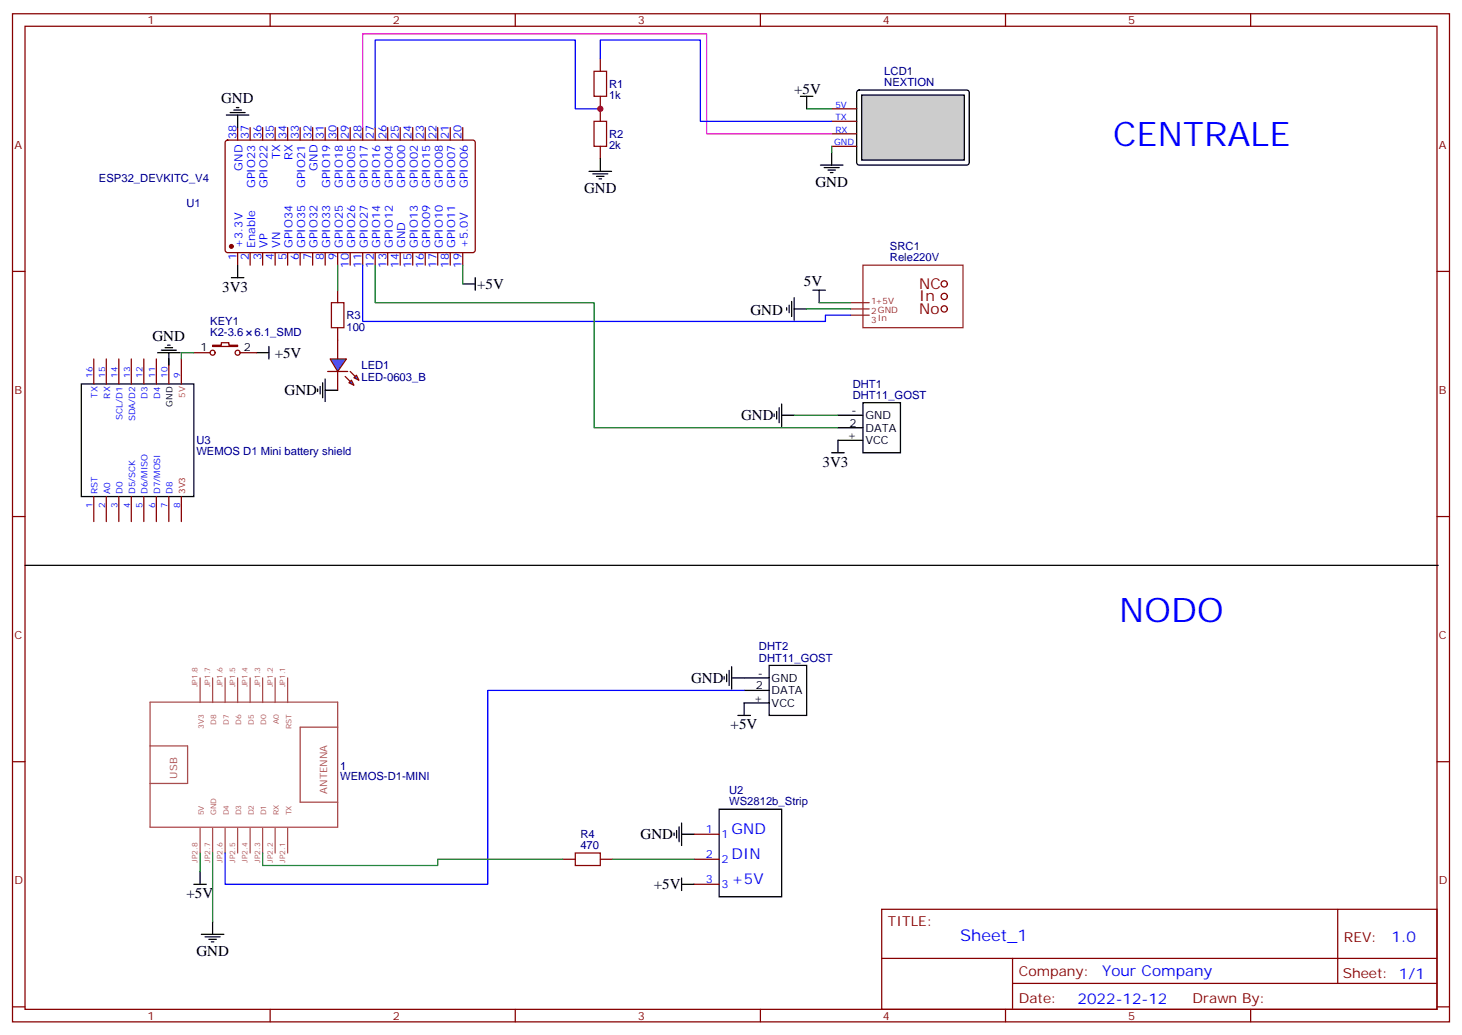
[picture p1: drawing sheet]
<svg xmlns="http://www.w3.org/2000/svg" width="412mm" height="292mm" viewBox="0 0 412 292" stroke-linecap="round" stroke-linejoin="round" font-family="sans-serif">
<g fill="none" stroke="#870000" stroke-width=".35">
<path d="M3.5 3.9h405.4v284.3h-405.4zM7.1 7.4h398.2v277.3h-398.2zM76.2 3.9v3.5M145.3 3.9v3.5M214.5 3.9v3.5M283.6 3.9v3.5M352.8 3.9v3.5M63.7 39.7l.5-.2 69.4 .1 .5 .6-.1 30.6-.7 .5-69.4-.1-.4-.6v-30.4zM67 36v3.5M70.6 36v3.5M74.1 36v3.5M77.6 36v3.5"/>
<path d="M81.1 36v3.5M84.7 36v3.5M88.2 36v3.5M91.7 36v3.5M95.2 36v3.5M98.8 36v3.5M102.3 36v3.5M105.8 36v3.5M109.4 36v3.5M112.9 36v3.5M116.4 36v3.5M119.9 36v3.5"/>
<path d="M123.5 36v3.5M127 36v3.5M130.5 36v3.5M3.5 76.6h3.6M67 71.3v3.5M70.6 71.3v3.5M74.1 71.3v3.5M77.6 71.3v3.5M81.1 71.3v3.5M84.7 71.3v3.5M88.2 71.3v3.5M91.7 71.3v3.5"/>
<path d="M95.2 71.3v3.5M98.8 71.3v3.5M102.3 71.3v3.5M105.8 71.3v3.5M109.4 71.3v3.5M112.9 71.3v3.5M116.4 71.3v3.5M119.9 71.3v3.5M123.5 71.3v3.5M127 71.3v3.5M130.5 71.3v3.5M405.3 76.6h3.6"/>
<path d="M3.5 145.7h3.6M405.3 145.7h3.6M3.5 214.8h3.6M405.3 214.8h3.6M248.7 256.5h156.6v28.2h-156.6zM377.3 256.5v20.9M248.7 270.3h156.5M285.6 277.4h119.6M285.6 270.3v14.1M3.5 284h3.6M76.2 284.7v3.5M145.3 284.7v3.5"/>
<path d="M214.5 284.7v3.5M283.6 284.7v3.5M352.8 284.7v3.5M405.3 284h3.6"/>
</g>
<circle cx="65.3" cy="69.5" r=".53" fill="#870000" stroke="#870000" stroke-width=".35"/>
<path d="M241.9 25.6l.5-.2 30.6 .1 .4 .6-.1 20-.6 .5-30.6-.1-.4-.6v-19.8z" fill="#fff" stroke="#000" stroke-width=".35"/>
<path d="M243.1 26.8h28.9v18.4h-28.9z" fill="#ccc" stroke="#000" stroke-width=".35"/>
<g fill="none" stroke="#870000" stroke-width=".35">
<path d="M169.3 16.6v3.5M169.3 27.2v7M234.6 30.7h7.1M234.6 34.2h7.1M234.6 37.7h7.1M169.3 41.3v3.5M234.6 41.3h7.1M26.5 101.2v7.1M30 101.2v7.1M33.5 101.2v7.1M37 101.2v7.1M40.6 101.2v7.1"/>
<path d="M44.1 101.2v7.1M47.6 101.2v7.1M51.2 101.2v7.1M26.5 140.1v7M30 140.1v7M33.5 140.1v7M37 140.1v7M40.6 140.1v7M44.1 140.1v7M47.6 140.1v7M51.2 140.1v7"/>
<circle cx="266.3" cy="80.1" r=".88"/>
<circle cx="266.3" cy="87.1" r=".88"/>
<circle cx="266.3" cy="83.6" r=".88"/>
</g>
<path d="M243.4 74.8h28.2v17.6h-28.2zM239.9 87.1h5.3M239.9 88.9h5.3M239.9 85.4h5.3" fill="none" stroke="#8c2424" stroke-width=".35"/>
<g fill="none" stroke="#000" stroke-width=".35">
<path d="M63.9 32.5h6.3M64.9 31.8h4.2M66 31h2.1M66.7 30.3h.7M67 32.5v3.5M225.8 27.2h3.5M227.5 27.2v3.5M166.2 48.3h6.3M167.2 49h4.2M168.3 49.7h2.1M169 50.4h.7M169.3 44.8v3.5"/>
<path d="M231.4 46.6h6.4M232.5 47.3h4.2M233.5 48h2.2M234.2 48.7h.7M234.6 43v3.6M65.3 78.3h3.5M67 74.8v3.5M44.4 99.5h6.4M45.5 98.8h4.2M46.6 98.1h2.1M47.3 97.4h.7M47.6 99.5v3.5"/>
<path d="M72.3 99.5h3.5M75.8 97.7v3.5M221.9 86.8v.7M222.6 86.1v2.1M223.3 85v4.3M224 87.1h3.5M224 84v6.3M229.3 81.8h3.5M231.1 81.8v3.6M22.9 108.3h31.8v31.8h-31.8zM218.4 116.8v.7M219.1 116.1v2.1"/>
<path d="M219.8 115v4.2M220.5 117.1h3.5M220.5 113.9v6.4M236.4 117.1h7M243.4 113.6h10.6v14.1h-10.6zM234.6 127.7h3.5M236.4 120.6h7M243.4 124.2h-7v3.5"/>
</g>
<path d="M227.5 30.7h7.1M234.6 41.3v1.7M227.5 87.1h12.4M231.1 85.4h8.8M224 117.1h12.4" fill="none" stroke="#008700" stroke-width=".35"/>
<path d="M102.3 36v-26.5h97v28.2h35.3" fill="none" stroke="#f0f" stroke-width=".35"/>
<path d="M167.6 20.1h3.5v7.1h-3.5zM167.6 34.2h3.5v7.1h-3.5z" fill="none" stroke="#a10000" stroke-width=".35"/>
<path d="M169.3 16.6v-5.3h28.3v22.9h37M169.3 30.7h-7v-19.4h-56.5v24.7M102.3 74.8v15.9h130.5v-1.8h7.1" fill="none" stroke="#00f" stroke-width=".35"/>
<path d="M93.1 101.2h4.6l-2.5 3.6z" fill="#09f" stroke="#870000" stroke-width=".35"/>
<path d="M92.4 104.8h5.7z" fill="#f00" stroke="#870000" stroke-width=".35"/>
<g fill="#870000" stroke="#870000" stroke-width=".35">
<path d="M98.8 104.8l1.4 1.4z"/>
<path d="M97.4 106.2l1.4 1.4z"/>
</g>
<g fill="#09f" stroke="#870000" stroke-width=".35">
<path d="M100.5 105.8l.7 1.4-1.4-.7z"/>
<path d="M98.4 107.9l.7-.7 .7 1.5z"/>
</g>
<g fill="none" stroke="#870000" stroke-width=".35">
<path d="M54.7 99.5h4.6M60 97.4h2.4v-.7h2.2v.7h2.4v.3h-7zM67.7 99.5h4.6M95.2 81.8v3.6M95.2 92.4v8.8M95.2 104.8v5.3M195.8 235.3h7M158.7 242.4h3.6M169.3 242.4h3.6M195.8 242.4h7M195.8 249.4h7"/>
<circle cx="60" cy="99.5" r=".71"/>
<circle cx="67" cy="99.5" r=".71"/>
</g>
<g fill="none" stroke="#000" stroke-width=".35">
<path d="M134.1 78.3v3.5M130.5 80.1h3.6M89.6 109.7v.7M90.3 109v2.1M91 107.9v4.3M91.7 110.1h3.5M91.7 106.9v6.3M7.1 159.5h398.6M204.3 190.9v.7M205 190.1v2.2M205.7 189.1v4.2M206.4 191.2h10.6"/>
<path d="M206.4 188v6.4M209.9 194.7h7.1M217 187.7h10.5v14.1h-10.5zM217 198.3h-7.1v3.5M208.1 201.8h3.6M190.1 234.9v.8M190.9 234.2v2.2M191.6 233.2v4.2M192.3 235.3h3.5M192.3 232.1v6.4M202.8 228.2h17.7v24.7h-17.7zM54.7 249.4h3.5"/>
<path d="M56.4 245.9v3.5M60 260v3.5M192.3 249.4h3.5M192.3 247.6v3.6M56.8 263.5h6.3M57.9 264.2h4.2M58.9 264.9h2.1M59.6 265.6h.7"/>
</g>
<path d="M93.5 85.4h3.5v7h-3.5zM162.3 240.6h7v3.5h-7z" fill="none" stroke="#a10000" stroke-width=".35"/>
<path d="M95.2 74.8v7M105.8 74.8v10.6h61.8v35.2h68.8M130.5 74.8v5.3M54.7 99.5h-3.5v1.7M56.4 240.6v5.3M60 240.6v19.4M74.1 240.6v3.5h49.4v-1.7h35.2M172.9 242.4h22.9" fill="none" stroke="#008700" stroke-width=".35"/>
<g fill="none" stroke="#a64a4a" stroke-width=".35">
<path d="M42.3 198h52.9v35.3h-52.9zM56.4 191.2v6.9M60 191.2v6.9M63.5 191.2v6.9M67 191.2v6.9M70.6 191.2v6.9M74.1 191.2v6.9M77.6 191.2v6.9M81.1 191.2v6.9M42.3 210.4h10.6v10.6h-10.6M95.2 205.1h-10.5v21.2h10.5M56.4 233.7v6.9"/>
<path d="M60 233.7v6.9M63.5 233.7v6.9M67 233.7v6.9M70.6 233.7v6.9M74.1 233.7v6.9M77.6 233.7v6.9M81.1 233.7v6.9"/>
</g>
<path d="M209.9 194.7h-72.3v54.7h-74.1v-8.8" fill="none" stroke="#00f" stroke-width=".35"/>
<circle cx="169.3" cy="30.7" r=".88" fill="#c00"/>
<g font-size="9.5" fill="#00f">
<text x="314" y="41.3">CENTRALE</text>
<text x="315.7" y="175.3">NODO</text>
</g>
<text font-size="4.6" fill="#00f" x="270.8" y="265.5">Sheet_1</text>
<g font-size="4.2">
<text x="62.4" y="29.1">GND</text>
<text x="224" y="26.5">+5V</text>
<text x="230" y="52.6">GND</text>
<text x="164.8" y="54.4">GND</text>
<text x="62.7" y="82.3">3V3</text>
<text x="134.6" y="81.5">+5V</text>
<text x="226.7" y="80.7">5V</text>
<text x="211.7" y="88.9">GND</text>
<text x="43" y="96.1">GND</text>
<text x="77.5" y="100.9">+5V</text>
<text x="80.3" y="111.4">GND</text>
<text x="209" y="118.5">GND</text>
<text x="232" y="131.7">3V3</text>
<text x="194.9" y="192.6">GND</text>
<text x="206.1" y="205.7">+5V</text>
<text x="180.7" y="236.7">GND</text>
<text x="184.4" y="250.8">+5V</text>
<text x="52.6" y="253.3">+5V</text>
<text x="55.4" y="269.5">GND</text>
</g>
<g font-size="4.2" fill="#800">
<text x="259.3" y="81.5">NC</text>
<text x="259.3" y="85">In</text>
<text x="259.3" y="88.5">No</text>
</g>
<g font-size="4.2" fill="#00f">
<text x="206.4" y="235.3">GND</text>
<text x="206.4" y="242.4">DIN</text>
<text x="206.4" y="249.4">+5V</text>
<text x="392.5" y="265.7">1.0</text>
<text x="310.9" y="275.3">Your Company</text>
<text x="304" y="283.1">2022-12-12</text>
</g>
<g font-size="3.9" fill="#800">
<text x="250.5" y="261.1">TITLE:</text>
<text x="379.1" y="265.7">REV:</text>
<text x="287.4" y="275.3">Company:</text>
<text x="378.7" y="275.9">Sheet: 1/1</text>
<text x="287.4" y="282.9">Date:</text>
<text x="336.4" y="283">Drawn By:</text>
</g>
<g font-size="3.2" fill="#800">
<text x="41.6" y="6.9">1</text>
<text x="110.8" y="6.9">2</text>
<text x="179.9" y="6.9">3</text>
<text x="249.1" y="6.9">4</text>
<text x="318.2" y="6.9">5</text>
<text x="4.1" y="42">A</text>
<text x="405.9" y="42">A</text>
<text x="4.1" y="111.1">B</text>
<text x="405.9" y="111.1">B</text>
<text x="4.1" y="180.3">C</text>
<text x="405.9" y="180.3">C</text>
<text x="4.1" y="249.4">D</text>
<text x="405.9" y="249.4">D</text>
<text x="41.6" y="287.7">1</text>
<text x="110.8" y="287.7">2</text>
<text x="179.9" y="287.7">3</text>
<text x="249.1" y="287.7">4</text>
<text x="318.2" y="287.7">5</text>
</g>
<g font-size="3.2" fill="#000080">
<text x="249.4" y="21.2">LCD1</text>
<text x="171.8" y="28">1k</text>
<text x="171.8" y="24.8">R1</text>
<text x="249.4" y="24.3">NEXTION</text>
<text x="171.8" y="38.9">R2</text>
<text x="171.8" y="42.1">2k</text>
<text x="27.9" y="51.2">ESP32_DEVKITC_V4</text>
<text x="52.6" y="58.3">U1</text>
<text x="251" y="70.6">SRC1</text>
<text x="251" y="73.7">Rele220V</text>
<text x="59.3" y="94.9">K2-3.6</text>
<text x="59.3" y="91.7">KEY1</text>
<text x="71.8" y="94.9">6.1_SMD</text>
<text x="97.7" y="93.3">100</text>
<text x="97.7" y="90">R3</text>
<text x="102" y="107.4">LED-0603_B</text>
<text x="102" y="104.1">LED1</text>
<text x="240.5" y="112.5">DHT11_GOST</text>
<text x="240.5" y="109.4">DHT1</text>
<text x="55.4" y="125.2">U3</text>
<text x="55.4" y="128.4">WEMOS D1 Mini battery shield</text>
<text x="214.1" y="183.4">DHT2</text>
<text x="214.1" y="186.6">DHT11_GOST</text>
<text x="96" y="220">WEMOS-D1-MINI</text>
<text x="96" y="217.1">1</text>
<text x="205.7" y="227.2">WS2812b_Strip</text>
<text x="205.7" y="224">U2</text>
<text x="163.7" y="239.5">470</text>
<text x="163.7" y="236.4">R4</text>
</g>
<g font-size="3.2" fill="#00f">
<text x="66.7" y="39.3" transform="rotate(-90 66.7 39.3)">38</text>
<text x="70.2" y="39.3" transform="rotate(-90 70.2 39.3)">37</text>
<text x="73.7" y="39.3" transform="rotate(-90 73.7 39.3)">36</text>
<text x="77.3" y="39.3" transform="rotate(-90 77.3 39.3)">35</text>
<text x="80.8" y="39.3" transform="rotate(-90 80.8 39.3)">34</text>
<text x="84.3" y="39.3" transform="rotate(-90 84.3 39.3)">33</text>
<text x="87.8" y="39.3" transform="rotate(-90 87.8 39.3)">32</text>
<text x="91.4" y="39.3" transform="rotate(-90 91.4 39.3)">31</text>
<text x="94.9" y="39.3" transform="rotate(-90 94.9 39.3)">30</text>
<text x="98.4" y="39.3" transform="rotate(-90 98.4 39.3)">29</text>
<text x="102" y="39.3" transform="rotate(-90 102 39.3)">28</text>
<text x="105.5" y="39.3" transform="rotate(-90 105.5 39.3)">27</text>
<text x="109" y="39.3" transform="rotate(-90 109 39.3)">26</text>
<text x="112.5" y="39.3" transform="rotate(-90 112.5 39.3)">25</text>
<text x="116.1" y="39.3" transform="rotate(-90 116.1 39.3)">24</text>
<text x="119.6" y="39.3" transform="rotate(-90 119.6 39.3)">23</text>
<text x="123.1" y="39.3" transform="rotate(-90 123.1 39.3)">22</text>
<text x="126.6" y="39.3" transform="rotate(-90 126.6 39.3)">21</text>
<text x="130.2" y="39.3" transform="rotate(-90 130.2 39.3)">20</text>
<text x="79" y="44.9" transform="rotate(-90 79 44.9)">TX</text>
<text x="82.5" y="45.2" transform="rotate(-90 82.5 45.2)">RX</text>
<text x="68.4" y="48.1" transform="rotate(-90 68.4 48.1)">GND</text>
<text x="72" y="53.1" transform="rotate(-90 72 53.1)">GPIO23</text>
<text x="75.5" y="53.1" transform="rotate(-90 75.5 53.1)">GPIO22</text>
<text x="86.1" y="53.1" transform="rotate(-90 86.1 53.1)">GPIO21</text>
<text x="89.6" y="48.1" transform="rotate(-90 89.6 48.1)">GND</text>
<text x="93.1" y="53.1" transform="rotate(-90 93.1 53.1)">GPIO19</text>
<text x="96.7" y="53.1" transform="rotate(-90 96.7 53.1)">GPIO18</text>
<text x="100.2" y="53.1" transform="rotate(-90 100.2 53.1)">GPIO05</text>
<text x="103.7" y="53.1" transform="rotate(-90 103.7 53.1)">GPIO17</text>
<text x="107.2" y="53.1" transform="rotate(-90 107.2 53.1)">GPIO16</text>
<text x="110.8" y="53.1" transform="rotate(-90 110.8 53.1)">GPIO04</text>
<text x="114.3" y="53.1" transform="rotate(-90 114.3 53.1)">GPIO00</text>
<text x="117.8" y="53.1" transform="rotate(-90 117.8 53.1)">GPIO02</text>
<text x="121.4" y="53.1" transform="rotate(-90 121.4 53.1)">GPIO15</text>
<text x="124.9" y="53.1" transform="rotate(-90 124.9 53.1)">GPIO08</text>
<text x="128.4" y="53.1" transform="rotate(-90 128.4 53.1)">GPIO07</text>
<text x="131.9" y="53.1" transform="rotate(-90 131.9 53.1)">GPIO06</text>
<text x="68.4" y="70" transform="rotate(-90 68.4 70)">+3.3V</text>
<text x="72" y="70" transform="rotate(-90 72 70)">Enable</text>
<text x="75.5" y="70" transform="rotate(-90 75.5 70)">VP</text>
<text x="79" y="70" transform="rotate(-90 79 70)">VN</text>
<text x="82.5" y="70" transform="rotate(-90 82.5 70)">GPIO34</text>
<text x="86.1" y="70" transform="rotate(-90 86.1 70)">GPIO35</text>
<text x="89.6" y="70" transform="rotate(-90 89.6 70)">GPIO32</text>
<text x="93.1" y="70" transform="rotate(-90 93.1 70)">GPIO33</text>
<text x="96.7" y="70" transform="rotate(-90 96.7 70)">GPIO25</text>
<text x="100.2" y="70" transform="rotate(-90 100.2 70)">GPIO26</text>
<text x="103.7" y="70" transform="rotate(-90 103.7 70)">GPIO27</text>
<text x="107.2" y="70" transform="rotate(-90 107.2 70)">GPIO14</text>
<text x="110.8" y="70" transform="rotate(-90 110.8 70)">GPIO12</text>
<text x="114.3" y="70" transform="rotate(-90 114.3 70)">GND</text>
<text x="117.8" y="70" transform="rotate(-90 117.8 70)">GPIO13</text>
<text x="121.4" y="70" transform="rotate(-90 121.4 70)">GPIO09</text>
<text x="124.9" y="70" transform="rotate(-90 124.9 70)">GPIO10</text>
<text x="128.4" y="70" transform="rotate(-90 128.4 70)">GPIO11</text>
<text x="131.9" y="70" transform="rotate(-90 131.9 70)">+5.0V</text>
<text x="66.7" y="73.5" transform="rotate(-90 66.7 73.5)">1</text>
<text x="70.2" y="73.5" transform="rotate(-90 70.2 73.5)">2</text>
<text x="73.7" y="73.5" transform="rotate(-90 73.7 73.5)">3</text>
<text x="77.3" y="73.5" transform="rotate(-90 77.3 73.5)">4</text>
<text x="80.8" y="73.5" transform="rotate(-90 80.8 73.5)">5</text>
<text x="84.3" y="73.5" transform="rotate(-90 84.3 73.5)">6</text>
<text x="87.8" y="73.5" transform="rotate(-90 87.8 73.5)">7</text>
<text x="91.4" y="73.5" transform="rotate(-90 91.4 73.5)">8</text>
<text x="94.9" y="73.5" transform="rotate(-90 94.9 73.5)">9</text>
<text x="98.4" y="75.5" transform="rotate(-90 98.4 75.5)">10</text>
<text x="102" y="75.5" transform="rotate(-90 102 75.5)">11</text>
<text x="105.5" y="75.5" transform="rotate(-90 105.5 75.5)">12</text>
<text x="109" y="75.5" transform="rotate(-90 109 75.5)">13</text>
<text x="112.5" y="75.5" transform="rotate(-90 112.5 75.5)">14</text>
<text x="116.1" y="75.5" transform="rotate(-90 116.1 75.5)">15</text>
<text x="119.6" y="75.5" transform="rotate(-90 119.6 75.5)">16</text>
<text x="123.1" y="75.5" transform="rotate(-90 123.1 75.5)">17</text>
<text x="126.6" y="75.5" transform="rotate(-90 126.6 75.5)">18</text>
<text x="130.2" y="75.5" transform="rotate(-90 130.2 75.5)">19</text>
<text x="199.1" y="234.9">1</text>
<text x="203.6" y="236.4">1</text>
<text x="199.1" y="242">2</text>
<text x="203.6" y="243.4">2</text>
<text x="199.1" y="249.1">3</text>
<text x="203.6" y="250.5">3</text>
</g>
<g font-size="3.2">
<text x="56.5" y="99.1">1</text>
<text x="68.8" y="99.1">2</text>
<text x="240.2" y="116.8">-</text>
<text x="244.1" y="118.2">GND</text>
<text x="239.1" y="123.8">+</text>
<text x="239.6" y="120.3">2</text>
<text x="244.1" y="121.7">DATA</text>
<text x="244.1" y="125.2">VCC</text>
<text x="213.8" y="190.9">-</text>
<text x="212.6" y="197.9">+</text>
<text x="213.2" y="194.4">2</text>
<text x="217.7" y="192.3">GND</text>
<text x="217.7" y="195.8">DATA</text>
<text x="217.7" y="199.3">VCC</text>
</g>
<g font-size="2.8" fill="#a54b4b">
<text x="50" y="219.6" transform="rotate(-90 50 219.6)">USB</text>
<text x="92.3" y="223.8" transform="rotate(-90 92.3 223.8)">ANTENNA</text>
</g>
<g font-size="2.5" fill="#00f">
<text x="235.7" y="30.3">5V</text>
<text x="235.7" y="33.9">TX</text>
<text x="235.3" y="40.9">GND</text>
<text x="235.7" y="37.4">RX</text>
<text x="26.1" y="106.5" transform="rotate(-90 26.1 106.5)">16</text>
<text x="29.6" y="106.5" transform="rotate(-90 29.6 106.5)">15</text>
<text x="33.2" y="106.5" transform="rotate(-90 33.2 106.5)">14</text>
<text x="36.7" y="106.5" transform="rotate(-90 36.7 106.5)">13</text>
<text x="40.2" y="106.5" transform="rotate(-90 40.2 106.5)">12</text>
<text x="43.7" y="106.5" transform="rotate(-90 43.7 106.5)">11</text>
<text x="47.3" y="106.5" transform="rotate(-90 47.3 106.5)">10</text>
<text x="50.8" y="106.5" transform="rotate(-90 50.8 106.5)">9</text>
<text x="27.5" y="112.2" transform="rotate(-90 27.5 112.2)">TX</text>
<text x="31" y="112.4" transform="rotate(-90 31 112.4)">RX</text>
<text x="41.6" y="112.5" transform="rotate(-90 41.6 112.5)">D3</text>
<text x="45.2" y="112.5" transform="rotate(-90 45.2 112.5)">D4</text>
<text x="34.6" y="118.4" transform="rotate(-90 34.6 118.4)">SCL/D1</text>
<text x="38.1" y="118.9" transform="rotate(-90 38.1 118.9)">SDA/D2</text>
<text x="26.1" y="143.4" transform="rotate(-90 26.1 143.4)">1</text>
<text x="27.5" y="139.3" transform="rotate(-90 27.5 139.3)">RST</text>
<text x="29.6" y="143.4" transform="rotate(-90 29.6 143.4)">2</text>
<text x="31" y="139.3" transform="rotate(-90 31 139.3)">A0</text>
<text x="33.2" y="143.4" transform="rotate(-90 33.2 143.4)">3</text>
<text x="34.6" y="139.3" transform="rotate(-90 34.6 139.3)">D0</text>
<text x="36.7" y="143.4" transform="rotate(-90 36.7 143.4)">4</text>
<text x="38.1" y="139.3" transform="rotate(-90 38.1 139.3)">D5/SCK</text>
<text x="40.2" y="143.4" transform="rotate(-90 40.2 143.4)">5</text>
<text x="41.6" y="139.3" transform="rotate(-90 41.6 139.3)">D6/MISO</text>
<text x="43.7" y="143.4" transform="rotate(-90 43.7 143.4)">6</text>
<text x="45.2" y="139.3" transform="rotate(-90 45.2 139.3)">D7/MOSI</text>
<text x="47.3" y="143.4" transform="rotate(-90 47.3 143.4)">7</text>
<text x="48.7" y="139.3" transform="rotate(-90 48.7 139.3)">D8</text>
<text x="50.8" y="143.4" transform="rotate(-90 50.8 143.4)">8</text>
</g>
<g font-size="2.5" fill="#8d2323">
<text x="245.7" y="88.5">2GND</text>
<text x="245.7" y="85.7">1+5V</text>
<text x="245.7" y="91">3In</text>
</g>
<text font-size="2.5" fill="#f60" x="52.2" y="112.3" transform="rotate(-90 52.2 112.3)">5V</text>
<text font-size="2.5" x="48.7" y="114.7" transform="rotate(-90 48.7 114.7)">GND</text>
<text font-size="2.5" fill="#f00" x="52.2" y="139.3" transform="rotate(-90 52.2 139.3)">3V3</text>
<g font-size="2.1" fill="#a54b4b">
<text x="55.7" y="193.8" transform="rotate(-90 55.7 193.8)">JP1.8</text>
<text x="59.3" y="193.8" transform="rotate(-90 59.3 193.8)">JP1.7</text>
<text x="62.8" y="193.8" transform="rotate(-90 62.8 193.8)">JP1.6</text>
<text x="66.3" y="193.8" transform="rotate(-90 66.3 193.8)">JP1.5</text>
<text x="69.9" y="193.8" transform="rotate(-90 69.9 193.8)">JP1.4</text>
<text x="73.4" y="193.8" transform="rotate(-90 73.4 193.8)">JP1.3</text>
<text x="76.9" y="193.8" transform="rotate(-90 76.9 193.8)">JP1.2</text>
<text x="80.4" y="193.8" transform="rotate(-90 80.4 193.8)">JP1.1</text>
<text x="57.5" y="205.5" transform="rotate(-90 57.5 205.5)">3V3</text>
<text x="61" y="204.4" transform="rotate(-90 61 204.4)">D8</text>
<text x="64.5" y="204.4" transform="rotate(-90 64.5 204.4)">D7</text>
<text x="68.1" y="204.4" transform="rotate(-90 68.1 204.4)">D6</text>
<text x="71.6" y="204.4" transform="rotate(-90 71.6 204.4)">D5</text>
<text x="75.1" y="204.4" transform="rotate(-90 75.1 204.4)">D0</text>
<text x="78.7" y="204.2" transform="rotate(-90 78.7 204.2)">A0</text>
<text x="82.2" y="205.6" transform="rotate(-90 82.2 205.6)">RST</text>
<text x="57.5" y="230" transform="rotate(-90 57.5 230)">5V</text>
<text x="61" y="230" transform="rotate(-90 61 230)">GND</text>
<text x="64.5" y="230" transform="rotate(-90 64.5 230)">D4</text>
<text x="68.1" y="230" transform="rotate(-90 68.1 230)">D3</text>
<text x="71.6" y="230" transform="rotate(-90 71.6 230)">D2</text>
<text x="75.1" y="230" transform="rotate(-90 75.1 230)">D1</text>
<text x="78.7" y="230" transform="rotate(-90 78.7 230)">RX</text>
<text x="82.2" y="230" transform="rotate(-90 82.2 230)">TX</text>
<text x="55.7" y="243.3" transform="rotate(-90 55.7 243.3)">JP2.8</text>
<text x="59.3" y="243.3" transform="rotate(-90 59.3 243.3)">JP2.7</text>
<text x="62.8" y="243.3" transform="rotate(-90 62.8 243.3)">JP2.6</text>
<text x="66.3" y="243.3" transform="rotate(-90 66.3 243.3)">JP2.5</text>
<text x="69.9" y="243.3" transform="rotate(-90 69.9 243.3)">JP2.4</text>
<text x="73.4" y="243.3" transform="rotate(-90 73.4 243.3)">JP2.3</text>
<text x="76.9" y="243.3" transform="rotate(-90 76.9 243.3)">JP2.2</text>
<text x="80.4" y="243.3" transform="rotate(-90 80.4 243.3)">JP2.1</text>
</g>
</svg>
